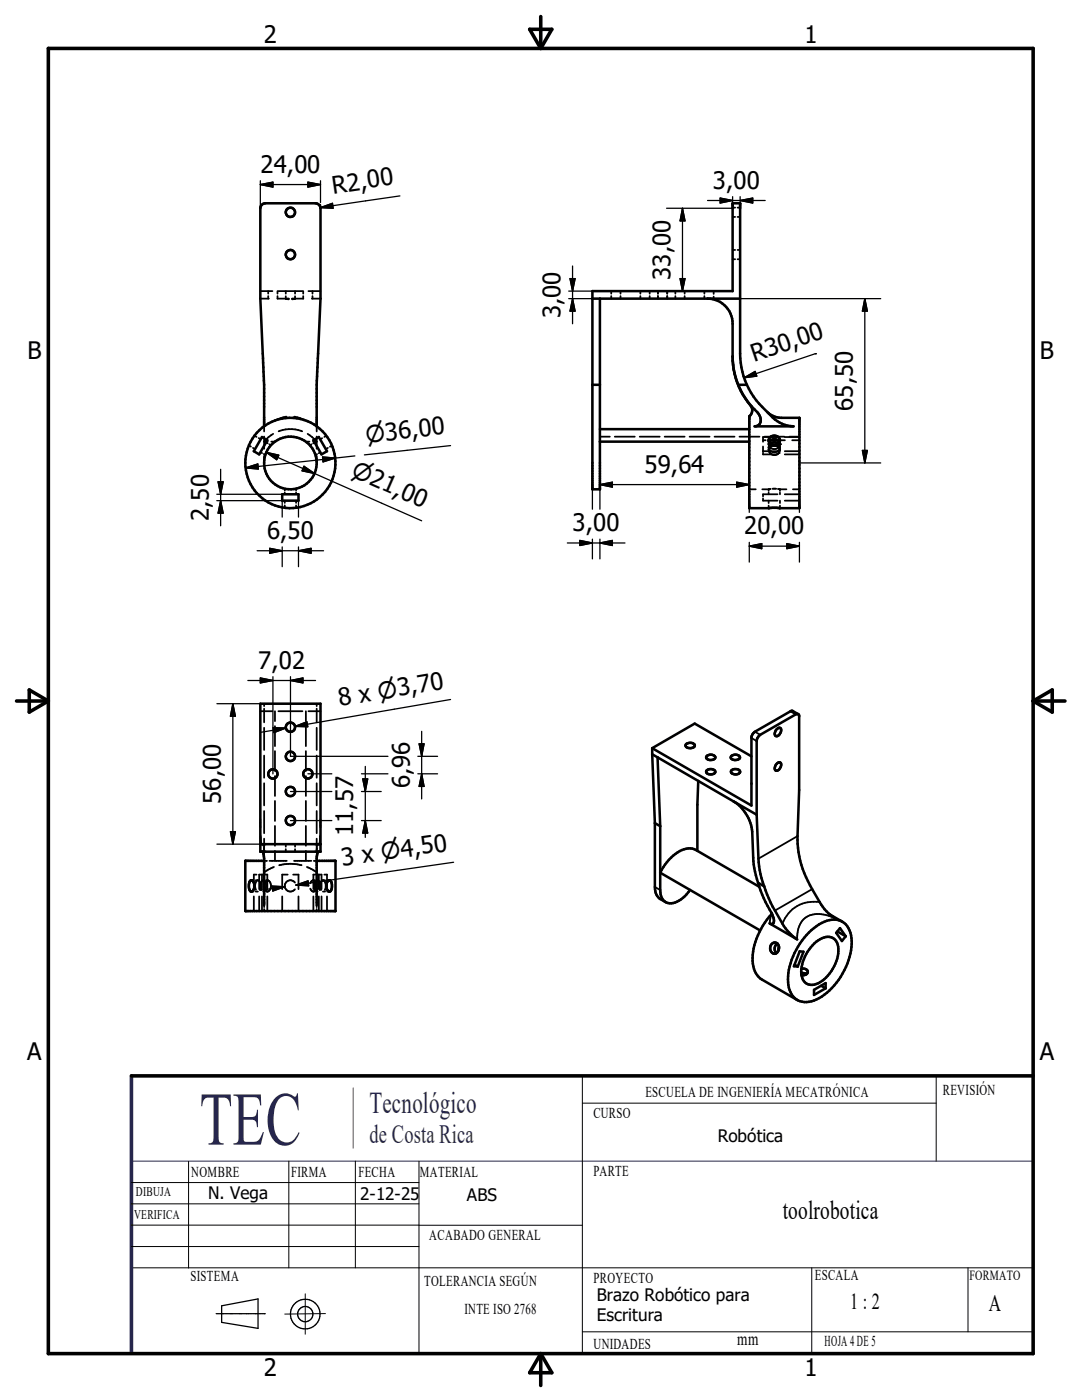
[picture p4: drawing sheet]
<svg xmlns="http://www.w3.org/2000/svg" width="216mm" height="279mm" viewBox="0 0 216 279" stroke-linecap="round" stroke-linejoin="round" font-family="sans-serif">
<g fill="none" stroke="#000" stroke-width=".36">
<path d="M51.9 58.1h2.5M51.9 59.6h1.7M53.5 58.1v.5M53.5 59.1v.5M55.4 59.1v.5h2.3M55.4 58.1v.5M55.5 58.1h4.8M57 59.1v.5l.6 .1M57 58.1v.5M58.9 59.1v.5l-.6 .1M58.9 58.1v.5M60.5 59.1v.5h-2.3"/>
<path d="M60.5 58.1v.5M61.5 58.1h2.5M62.2 59.6h1.8M62.4 58.1v.5M62.4 59.1v.5M122 58.1v.5M122 59.1v.5M123.8 58.1v.5M123.8 59.1v.5M127.8 58.1v.5M127.8 59.1v.5M129.6 58.1v.5"/>
<path d="M129.6 59.1v.5M131.3 58.1v.5M131.3 59.1v.5M133.1 58.1v.5M133.1 59.1v.5M134.8 58.1v.5M134.8 59.1v.5M136.6 58.1v.5M136.6 59.1v.5M140.5 58.1v.5M140.5 59.1v.5M142.4 58.1v.6"/>
<path d="M142.4 59.2v.6M146.2 49.9h.5M146.2 51.7h.5M146.2 41.4h.5M146.2 43.3h.5M147.2 49.9h.5M147.2 51.7h.5M147.2 41.4h.5M147.2 43.3h.5M49.7 88.9l.4 .2M50.5 89.4l.4 .2M50.8 86.9l.4 .3"/>
<path d="M51.6 87.4l.4 .3M52 90.3l.3 .1M52.6 90.6l.3 .2M52.7 85.1v1M52.7 87.1v2.5M52.7 91v1.4M53.1 88.3l.3 .2M53.7 88.7l.4 .2M54.1 88.1h.8M54.5 86.6l-.9 .6-.9 .9h.7M55.6 86.1a6.5 6.5 0 0 1 4.7 0M56.8 97.5v.4"/>
<path d="M56.8 98.3v.3M56.8 99.9v.5M57.2 83.2l-1.1 .2-1.8 .7M58.7 83.2l1.1 .2 1.8 .7M59.1 97.5v.4M59.1 98.3v.3M59.1 99.9v.5M61 88.1h.7M61.4 86.6l1.8 1.5h-.7M62.2 88.7l-.4 .2M62.8 88.3l-.3 .2M63.2 85.1v1"/>
<path d="M63.2 87.1v2.5M63.2 91v1.4M63.3 90.6l-.4 .2M63.9 90.3l-.3 .2M64.3 87.5l-.4 .2M65.1 87l-.4 .2M65.4 89.4l-.4 .2M66.2 88.9l-.4 .3M119.7 87.1h2M122.7 87.1h4M127.7 87.1h3.9M132.6 87.1h4"/>
<path d="M137.6 87.1h4M142.6 87.1h4M147.6 87.1h3.9M149.5 97.7h1.3M152.1 97.7h1.3M152.3 99.5v.4h2.8M152.3 89.1v1.2M152.3 90.5v.2h2.8M152.3 90h2.8M152.3 87.9h.5M152.5 87.1h4M153.3 87.9h.5"/>
<path d="M153.4 88.6l.1 .5 .3 .3M153.4 87.9v.2M153.4 88.4v.2M153.4 89.6v.2M153.4 97.7v.3M153.4 98.3v.3M153.4 99.9v.5M153.4 87.9l.3 .7 .6 .3M153.4 89.4l.3 .6M153.4 88.9l.5 .5M153.4 89v.4M153.5 89.4l-.1 .3 .2 .7"/>
<path d="M153.5 88.3l-.1 .6M153.5 89.4h.1M153.6 90.4h.1M153.6 90.4l.1 .1M153.7 88.6l-.3 .4M153.7 89.1l-.2 .3M153.7 97.6l-.3 .1M153.7 90.5l.2 .1M153.7 90.5a1.11 1.11 0 0 0 1.4 .2M153.8 87.9l.8-.2 .8 .4M153.8 87.9l-.3 .3-.1 .4M153.9 89l-.2 .1"/>
<path d="M153.9 87.1l-.4 .4-.1 .4M153.9 90.6v.1M154.1 97.6h.8M154.3 88.9l-.4 .1M154.3 88.9h.4M154.7 88.9h.2M154.8 88.9h.1M154.9 88.9l.4 .2M155.1 90.6v.1M155.1 98.6h-2.8v.5M155.1 87.2h-2.8v1M155.1 87.1l.5 .4v.4"/>
<path d="M155.2 87.9h1.4M155.2 97.6l1.7 .1M155.3 89.1l.3 .3M155.3 88.6a1.05 1.05 0 0 0-1.6-.1 1.05 1.05 0 0 0 .1 1.6l.8 .2 .7-.3M155.3 88.6l.1 .1M155.3 89.1l.3 .6M155.3 90h-.1M155.3 88.6l.3 .4M155.4 89.9l-.1 .1M155.4 89.3l-.8 .3-.8-.2M155.6 88.3v.6M155.6 89v.4"/>
<path d="M155.6 88.9l-.5 .5M155.6 87.9v.2M155.6 88.4v.2M155.6 89.6l-.1 .6-.4 .4M155.6 97.7v.3M155.6 98.3v.3M155.6 99.9v.5M155.6 89.4l-.3 .6M155.6 87.9l-.3 .7-.6 .3M156.6 98.6h2.9M156.6 99.9h2.9M156.6 90.7h2.9"/>
<path d="M156.6 90h2.9M156.6 87.2h2.9M157.5 87.1h2M158.1 87.9h1.4M158.2 97.7h1.3M56.8 100.9v.4M59.1 100.9v.4M153.4 100.9v.5M155.6 100.9v.5M51.9 141.9h2.5M52.7 140.4v.5M52.7 141.4v2.8"/>
<path d="M52.7 145.2v4.5M52.7 150.8v4.4M52.7 156.3v4.4M54.9 141.9v2M54.9 144.9v4M54.9 149.9v4M54.9 154.9v4M54.9 159.8v4M55.5 141.9h4.8M61 141.9v2M61 144.9v4M61 149.9v4"/>
<path d="M61 154.9v4M61 159.8v4M61.5 141.9h2.5M63.2 140.4v.5M63.2 141.4v2.8M63.2 145.2v4.5M63.2 150.8v4.4M63.2 156.3v4.4M149.9 147.3l1.1 .6M150.6 146l1.1 .6M157.7 142l1.1 .6M50.1 175.7h.5"/>
<path d="M50.1 177.9h.5M50.6 178.9v2.9M51 175.7h.5M51 177.9h.5M51.2 174.5h-.6v2.9M51.5 175.7a1.25 1.25 0 0 1 .5 1.4M51.5 175.7a1.53 1.53 0 0 0-.4 1.9M51.7 178.9v2.9M51.9 163.5l.1 1.6M52 166.8l.2 1.7M52 177.1l.1 .5M52 177.1l-.2 .5"/>
<path d="M52.1 177.6h.1M52.3 174.5v2.9M52.3 178.9v2.9M52.5 168.5l.1 .3M52.5 175.7a1.41 1.41 0 0 1 .4 1.9M52.5 175.7a1.19 1.19 0 0 0-.5 1.4M52.5 175.7h.3M52.5 177.9h.3M52.6 174.5h-.9v2.9M52.7 169.2v.4M52.7 161.9v4.4M52.7 167.4v2.8"/>
<path d="M52.7 170.7v.6M52.7 171.8h.5M52.9 177.6h.1M53 177.3l.2 .6h.2M53 174.5h.3v2.9M53.1 175.7h.3M53.1 177.9h.3M53.3 178.9v2.9M53.4 175.7a1.28 1.28 0 0 1 0 2.2M53.4 175.7l-.3 .2-.1 .4M53.8 171.8h3.4M54.7 173l-2 1.1"/>
<path d="M54.9 164.8v4M54.9 169.8v2M55.7 172.7h.1a9.2 9.2 0 0 1 4.3 0h.1M56.3 178.9v2.9M57 168.5v.5M57 169.5v.5M57.4 174.5h-1.1v2.9M58.5 174.5h1.1v2.9M58.7 171.8h3.4M58.9 176.2a1.12 1.12 0 0 0-1.7-.2 1.12 1.12 0 0 0 0 1.6 1.12 1.12 0 0 0 1.7-.1M58.9 168.5v.5M58.9 169.5v.5"/>
<path d="M59.6 178.9v2.9M61 164.8v4M61 169.8v2M61.2 173l2 1.1M61.9 177.3l.3 .4 .3 .2M62.5 175.7a1.76 1.76 0 0 1 .2 2.2h-.2M62.5 175.7l-.3 .2-.3 .4M62.5 175.7h.3M62.5 177.9h.3M62.5 178.9v2.9M62.7 171.8h.5M62.9 174.5h-.4v2.9"/>
<path d="M63 177.6h.1M63.1 175.7h.3M63.1 177.9h.3M63.2 161.9v4.4M63.2 167.4v2.8M63.2 170.7v.6M63.2 169.2v.4M63.3 174.5h.9v2.9M63.4 175.7a1.27 1.27 0 0 1 .5 1.4M63.4 175.7a1.33 1.33 0 0 0-.4 1.9M63.4 168.5l-.1 .3M63.6 174.5v2.9"/>
<path d="M63.6 178.9v2.9M63.8 177.6h-.1M63.9 166.8l-.2 1.7M63.9 177.1l-.1 .5M63.9 177.1l.1 .5M64 163.5l-.1 1.6M64 177.6h.1M64.2 178.9v2.9M64.4 175.7a1.34 1.34 0 0 1 .4 1.9M64.4 175.7l-.4 .4-.1 1M64.4 175.7h.5M64.4 177.9h.5"/>
<path d="M64.7 174.5h.5v2.9M64.8 177.6h.1M65.2 178.9v2.9M65.3 175.7h.4M65.3 177.9h.4M130.7 177l1 .6M159.1 166.9l-7.8 4.5M162.1 177.4l-7.5 4.3M52.7 180.7v.3M52.7 181.4v.4M63.2 180.7v.3M63.2 181.4v.4"/>
<path d="M154 182.4l-.4 1.9M163.5 180a6.8 6.8 0 0 0-7.4 4.3M166.5 183.2a6 6 0 0 0-5.7-.1 5 5 0 0 0-1.7 4.4"/>
</g>
<g fill="none" stroke="#000" stroke-width=".51">
<path d="M118.2 59.6h29.5M119.7 59.6v38.1h-1.5v-39.6h28v-17.5h1.5v30.9l.4 2.7 .9 2.6M141.2 59.6a5 5 0 0 1 5 5v6.6M118.2 76.8h1.5M146.2 71.1l.2 2.7M146.2 71.9a15.9 15.9 0 0 0 3.8 9.5l.1 .8-.6 .9v18.3h10v-18l-4.5-.1-1.2-.5-.7-.6M146.6 74.4l.7 2.4M147.3 76.8h1.7M147.3 76.8a17.3 17.3 0 0 0 4.1 5.8 1.42 1.42 0 0 1 .4 1.5 1.42 1.42 0 0 1-1.2 1h7.7a6.1 6.1 0 0 1-4.1-1.8 19.3 19.3 0 0 1-4.8-5.7l-.4-.8M52.3 87.2l1 .7-1.6 2.8-1.1-.7zM52.7 85.1v-8.3l-.2-5.3a328.2 328.2 0 0 1-.5-30.1l.3-.6 .6-.2h10l.7 .2 .3 .6a328.2 328.2 0 0 1-.5 30.1l-.2 5.3v8.3M56.3 98.6h3.3v1.3h-3.3z"/>
<path d="M62.5 87.9l1.1-.7 1.6 2.8-1 .7zM119.7 88.1h29.8M119.7 85.6h29.8M153.5 88.3a1.21 1.21 0 0 1 2.1 0M153.5 88.3a1.07 1.07 0 0 1 1-1.4 1.07 1.07 0 0 1 1.1 1.4M153.5 88.3l.2 .3M153.7 88.6l.7-.3h.5l.4 .3M153.7 88.6l.6 .3M153.8 87.9h1.4M154.3 88.9h.5M154.3 88.9h.2M155.3 88.6l-.4 .2-.6 .1"/>
<path d="M155.6 88.3l-.3 .3M51.9 140.4h12.1v29.6h-12.1zM130.1 150.5l.6 13.8M130.1 150.5l1.1 .6M130.1 149.3l8.5-4.9 11.3 6.5M130.1 149.3v1.2M131.2 151.1l.5 13.8M131.2 151.1l19.8 11.5M136.9 148.6a1.16 1.16 0 0 1 1.7 .2 1.04 1.04 0 0 1-.9 .5 1.04 1.04 0 0 1-.9-.6zM139.3 155.9l-.1 4.7v9.2M141.1 153.7a1.09 1.09 0 0 1 1.6 .3 1.03 1.03 0 0 1-1.8-.1zM141.1 150.8a1.09 1.09 0 0 1 1.6 .4 1.03 1.03 0 0 1-1.8-.1z"/>
<path d="M145.9 150.9a1 1 0 0 1 1-.3 1 1 0 0 1 .7 .7 1.19 1.19 0 0 1-1.8-.1zM145.9 153.8a1.16 1.16 0 0 1 1.8 .2 1.01 1.01 0 0 1-1 .6 1.01 1.01 0 0 1-.8-.7zM146.4 159.9a8.2 8.2 0 0 1 3.7 6.1l.3 6.5 .9 3.7M155 152.4a.51 .51 0 0 1 .7-.2 .51 .51 0 0 1 .1 .8 .75 .75 0 0 1-1.2 .6v-.5zM155 145.5a.52 .52 0 0 1 .7-.2 .52 .52 0 0 1 .1 .8 .75 .75 0 0 1-1.2 .6v-.5zM159.3 142.5l-1.1-.6h-.4l-7.2 4.1-.4 .5-.3 .6v13.7l-19.8-11.5M49.9 175.8a.58 .58 0 0 1 .8 .6 1.05 1.05 0 0 1-.7 1.5 1.82 1.82 0 0 1-.1-2.1zM51.9 168.5h12.1M52.4 170l.3 1.3v9.4M52.7 171.8h-3.8v10h18v-10h-3.7M63.5 170l-.3 1.3v9.4M65.4 175.9a.42 .42 0 0 1 .5-.2 .42 .42 0 0 1 .3 .5 1.48 1.48 0 0 1-.5 1.7 1.39 1.39 0 0 1-.3-2z"/>
<path d="M130.7 164.3v12.7a2.65 2.65 0 0 0 1.1 2.4l1 .6M130.7 164.3l1 .6M131.7 164.9v12.7a2.26 2.26 0 0 0 1.1 2.5 2.26 2.26 0 0 0 2.7-.4l1.2-.9 1-1.2M151 162.6l.3 8.8a24.2 24.2 0 0 0 3.3 10.3l1.5 2.6a9.5 9.5 0 0 0 3 3.2l-5.5-3.2a.61 .61 0 0 0 .8-.1 .61 .61 0 0 0 0-.8l-.4-1M151 162.6v-14.7l.1-.6 .6-.7 7.1-4 .3-.1 .3 .2a344 344 0 0 1-.3 24.9 19.5 19.5 0 0 0 3 9.8 18.9 18.9 0 0 0 2.8 4.4l1.6 1.4M151.3 176.2l.2 .8M151.3 176.2l1.2 .7M151.5 177l-12.7-7.4a4.1 4.1 0 0 0-4.5 1.2l-1.6 1.7-1 1.7 20 11.5M151.5 177a27.1 27.1 0 0 0 2.5 5.4M154 182.4a13.1 13.1 0 0 0-3.7 10.5l.5 1.3 .9 1.1 7.4 4.3M154.1 188.3a.99 .99 0 0 1 1.3 .3 .99 .99 0 0 1-.2 1.3 .86 .86 0 0 1-1 .4 .86 .86 0 0 1-.5-1.1v-.4zM155.1 188.3a1.3 1.3 0 0 0-.2 1.9"/>
<path d="M155.4 188.9v.7M158.5 192.5l.7 .4M159.6 189.9h.7l-1.1 3-.8-.1zM159.9 194.2l1 .2M159.9 193.3a.91 .91 0 0 1 1.3 .8l-.4 .4-.9 .1M159.9 194.4l.3 .2M161.4 186.1a6.7 6.7 0 0 1 6-2.4 3.9 3.9 0 0 1 2.5 4.1 13.6 13.6 0 0 1-7.5 11.9 3.6 3.6 0 0 1-5.1-3.1 13.3 13.3 0 0 1 4.1-10.5zM162.4 197.5l2.3-1.3v1l-2.3 1.4zM162.5 188.3a3.2 3.2 0 0 1 3.9-.9 4 4 0 0 1 .5 4.4 6.8 6.8 0 0 1-4.7 4.8 2.09 2.09 0 0 1-2.3-2.3 8.2 8.2 0 0 1 2.6-6zM163.9 196.7l.8 .5M165.6 182.5l2.5 1.5M167.1 185.9l1.7 1"/>
<path d="M167.6 185.2l1.2 1.7-.8 .9-1.1-1.6z"/>
<circle cx="57.9" cy="42.4" r=".92"/>
<circle cx="57.9" cy="50.8" r=".93"/>
<circle cx="57.9" cy="92.4" r="5.3"/>
<circle cx="57.9" cy="92.4" r="9"/>
<circle cx="54.4" cy="154.5" r=".93"/>
<circle cx="57.9" cy="158" r=".93"/>
<circle cx="58" cy="145.1" r=".93"/>
<circle cx="58" cy="151" r=".93"/>
<circle cx="61.4" cy="154.4" r=".93"/>
<circle cx="58" cy="163.8" r=".92"/>
</g>
<g fill="#000">
<circle cx="153.4" cy="88.6" r=".18"/>
<circle cx="155.4" cy="90.4" r=".18"/>
<circle cx="155.6" cy="88.6" r=".18"/>
</g>
<g fill="none" stroke="#000" stroke-width=".25">
<path d="M51.9 36.8h12.1M51.9 36.8l2.6-.5v1zM51.9 36.1v5.5M61.4 36.3l2.6 .5-2.6 .5zM64 36.1v4.3M79.8 39.1l-15.9 2.3M143.7 39.5l2.5 .5-2.5 .5zM146.2 39.2v1.4M147.7 39.2v1.4M63.9 41.4l2.4-.8 .2 1zM64 40.8v.8M113.5 59.6h4.7"/>
<path d="M113.5 58.1h4.7M113.7 55.6h1.1l-.6 2.5zM114.2 59.6l.6 2.5h-1.1zM114.2 53.1v11.5M133 58.1h13.2M133 41.6h13.2M135.7 55.6h1l-.5 2.5zM136.2 41.6v16.5M136.2 41.6l.5 2.5h-1zM141.2 59.6h34.5M141.2 40h11.5M147.7 40l2.5-.5v1z"/>
<path d="M172.6 59.6v32.8M172.6 59.6l.5 2.5h-1zM118.2 76.8v24.8M119.7 76.8v24.8M148.5 75.4l2.2-1.3 .3 1zM162.7 70.6h.1M162.7 70.6l-14.2 4.8M43.3 99.9h13v3.3M43.3 98.6h13M43.5 96.2h1l-.5 2.4zM44 93.7v11.2M44 99.9l.5 2.5h-1z"/>
<path d="M49 93.4l2.4-.8 .1 1zM53.1 90.3l9.7 4.2M53.1 90.3l2.5 .5-.4 1zM59.6 99.9v3.3M60.7 93l2.1 1.5-2.5-.5zM62.8 94.5l21.3 9.4M64.4 91.2l2.5 .2-2.4 .8zM70.8 91l-21.8 2.4M89.9 88.9l-17.2 1.9M119.7 96.7l2.5-.5v1zM119.7 96.7h29.8M147 96.2l2.5 .5-2.5 .5z"/>
<path d="M159.5 92.4h16.2M172.1 89.9h1l-.5 2.5zM51.3 109.9h13.3M53.8 109.4l2.5 .5-2.5 .5zM56.3 109.2v3.9M59.6 109.9l2.5-.5v1zM59.6 109.2v3.9M113.2 108.4h11.5M115.7 107.9l2.5 .5-2.5 .5zM118.2 107.6v3.9M119.7 108.4l2.5-.5v1zM119.7 107.6v3.9"/>
<path d="M149.5 109h10M149.5 109l2.5-.5v1zM149.5 101.4v.9M149.5 108.2v4M157 108.5l2.5 .5-2.5 .5zM159.5 101.4v.9M159.5 108.2v4M49.5 135.8h13.5M51.9 135.3l2.6 .5-2.6 .5zM54.5 135v19.5M58 135v15.9h19.4M58 135.8l2.4-.5v1z"/>
<path d="M89.9 139.6l-31 5.4M43.3 140.4h8.6M46.5 140.4v28.1M46.5 140.4l.5 2.5h-1zM54.5 145.2l2.5 .1-2.3 .9zM57 145.3l-4.9 .8M58 158h8.2M58.9 145l2.3-1 .2 1zM61.3 144.6l-2.4 .4M61.4 154.4h4.8M72.1 158h4M72.1 154.4h5.3"/>
<path d="M72.4 155.4h1l-.5 2.6zM72.9 153v14.1M83.4 154.4h3.9M83.4 150.9h3.9M83.6 148.4h1l-.5 2.5zM84.1 146v13.4M84.1 154.4l.5 2.5h-1zM43.3 168.5h8.6M46 166h1l-.5 2.5zM54.3 176.8l2.5 .2-2.4 .8zM56.8 177l-4.9 .7M58 163.8h8.2"/>
<path d="M59.1 176.6l2.4-.8 .1 1zM61.5 176.3l-2.4 .3M72.1 163.8h4M72.9 163.8l.5 2.5h-1zM90.5 172.1l-31.4 4.5M44.2 260.6l7.3-1.4v5.9l-7.3-1.2z"/>
<circle cx="60.9" cy="262.3" r="2.96"/>
<circle cx="60.9" cy="262.3" r="1.52"/>
</g>
<g fill="none" stroke="#000" stroke-width=".2">
<path d="M116.2 214.7v55.3M186.8 214.7v17.1M206.2 214.7v55.3h-180M26.2 236h57.4M37.6 231.8v21.3M57.6 231.7v21.3M70.9 231.7v21.3M83.6 231.8v38.3M116.2 220.2h70.6M26.2 253h180M26.2 248.8h57.4M26.2 244.5h57.4"/>
<path d="M26.2 240.3h57.4M60.9 258.2v8.1M83.6 244.5h32.6M162 253v17M193.2 253v12.8M43.1 262.2h.9M44 262.2h.1M44 262.2h.3M44.3 262.2h.1M44.4 262.2h1.4M45.8 262.2h.1M45.8 262.2h.3"/>
<path d="M46.1 262.2h.1M46.2 262.2h1.4M47.6 262.2h.1M47.6 262.2h.3M47.9 262.2h.1M48 262.2h1.1M49.1 262.2h.1M49.1 262.2h.3M49.4 262.2h.1M49.4 262.2h1.5M50.9 262.2h.1M50.9 262.2h.3"/>
<path d="M51.2 262.2h.1M51.2 262.2h1.5M52.7 262.2h.1M52.7 262.2h.2M64.9 262.2l-8.1 .1M116.2 265.8h90"/>
</g>
<path d="M70.5 217.1v12.1" fill="none" stroke="#f00" stroke-width=".2"/>
<path d="M206.2 214.7v55.3M26.1 231.7h180.1" fill="none" stroke="#26264c" stroke-width=".2"/>
<path d="M26.2 214.7v55.3" fill="none" stroke="#26264c" stroke-width=".71"/>
<path d="M9.6 9.7h196.6v260.4h-196.6zM105.7 5.8h4.4l-2.2 3.9zM107.9 3.3v6.4M3.3 139.9h6.3M5.8 137.7l3.8 2.2-3.8 2.2zM206.2 139.9h6.3M206.2 139.9l3.8-2.2v4.4zM26.2 214.7h180M107.9 270.1v6.4M107.9 270.1l2.2 3.9h-4.4z" fill="none" stroke="#000" stroke-width=".71"/>
<g fill="#000" stroke="#000" stroke-width=".25">
<path d="M51.9 36.8l2.6-.5v1zM61.4 36.3l2.6 .5-2.6 .5zM147.7 40l2.5-.5v1zM63.9 41.4l2.4-.8 .2 1zM113.7 55.6h1.1l-.6 2.5zM135.7 55.6h1l-.5 2.5zM136.2 41.6l.5 2.5h-1zM143.7 39.5l2.5 .5-2.5 .5zM114.2 59.6l.6 2.5h-1.1zM148.5 75.4l2.2-1.3 .3 1zM172.6 59.6l.5 2.5h-1zM43.5 96.2h1l-.5 2.4z"/>
<path d="M49 93.4l2.4-.8 .1 1zM53.1 90.3l2.5 .5-.4 1zM60.7 93l2.1 1.5-2.5-.5zM64.4 91.2l2.5 .2-2.4 .8zM119.7 96.7l2.5-.5v1zM147 96.2l2.5 .5-2.5 .5zM172.1 89.9h1l-.5 2.5zM44 99.9l.5 2.5h-1zM53.8 109.4l2.5 .5-2.5 .5zM59.6 109.9l2.5-.5v1zM115.7 107.9l2.5 .5-2.5 .5zM119.7 108.4l2.5-.5v1z"/>
<path d="M149.5 109l2.5-.5v1zM157 108.5l2.5 .5-2.5 .5zM51.9 135.3l2.6 .5-2.6 .5zM58 135.8l2.4-.5v1zM46.5 140.4l.5 2.5h-1zM54.5 145.2l2.5 .1-2.3 .9zM58.9 145l2.3-1 .2 1zM72.4 155.4h1l-.5 2.6zM83.6 148.4h1l-.5 2.5zM84.1 154.4l.5 2.5h-1zM46 166h1l-.5 2.5zM54.3 176.8l2.5 .2-2.4 .8z"/>
<path d="M59.1 176.6l2.4-.8 .1 1zM72.9 163.8l.5 2.5h-1z"/>
</g>
<text font-size="15.1" fill="#26264c" x="39.8" y="228.4">TEC</text>
<text font-size="6" fill="#26264c" x="73.7" y="222.2">Tecnológico</text>
<text font-size="5.3" fill="#26264c" x="73.7" y="228.1">de Costa Rica</text>
<text font-size="5.3" x="156.2" y="243.3">toolrobotica</text>
<g font-size="4.8">
<text x="52.7" y="8.7">2</text>
<text x="160.5" y="8.7">1</text>
<text x="52" y="34.5">24,00</text>
<text x="66.5" y="38.7" transform="rotate(-8 66.5 38.7)">R2,00</text>
<text x="142.2" y="37.6">3,00</text>
<text x="133.8" y="55.8" transform="rotate(-90 133.8 55.8)">33,00</text>
<text x="111.8" y="63.5" transform="rotate(-90 111.8 63.5)">3,00</text>
<text x="5.5" y="71.7">B</text>
<text x="207.5" y="71.7">B</text>
<text x="150.5" y="72.2" transform="rotate(-19 150.5 72.2)">R30,00</text>
<text x="170.2" y="82" transform="rotate(-90 170.2 82)">65,50</text>
<text x="128.6" y="94.4">59,64</text>
<text x="41.7" y="104" transform="rotate(-90 41.7 104)">2,50</text>
<text x="53.3" y="107.6">6,50</text>
<text x="114.3" y="106">3,00</text>
<text x="148.5" y="106.6">20,00</text>
<text x="51.5" y="133.4">7,02</text>
<text x="67.8" y="141" transform="rotate(-10 67.8 141)">8 x n3,70</text>
<text x="44.1" y="160.4" transform="rotate(-90 44.1 160.4)">56,00</text>
<text x="81.7" y="157.4" transform="rotate(-90 81.7 157.4)">6,96</text>
<text x="70.5" y="166.8" transform="rotate(-90 70.5 166.8)">11,57</text>
<text x="68.4" y="172.8" transform="rotate(-8 68.4 172.8)">3 x n4,50</text>
<text x="5.4" y="211.6">A</text>
<text x="207.5" y="211.6">A</text>
<text x="197.3" y="261.7">A</text>
<text x="52.7" y="274.7">2</text>
<text x="160.5" y="274.7">1</text>
</g>
<g font-size="4.6">
<text x="73.1" y="88.3" transform="rotate(-6 73.1 88.3)">n36,00</text>
<text x="69.9" y="95" transform="rotate(24 69.9 95)">n21,00</text>
</g>
<text font-size="4.5" x="169.6" y="261.2">1 : 2</text>
<text font-size="3.8" x="147.1" y="268.4">mm</text>
<g font-size="3.4">
<text x="143.2" y="227.9">Robótica</text>
<text x="41.5" y="239.3">N. Vega</text>
<text x="71.9" y="239.4">2-12-25</text>
<text x="93.2" y="239.6">ABS</text>
<text x="119.1" y="259.6">Brazo Robótico para</text>
<text x="119.1" y="263.7">Escritura</text>
</g>
<g font-size="3">
<text x="128.8" y="219">ESCUELA DE INGENIERÍA MECATRÓNICA</text>
<text x="188.1" y="218.5">REVISIÓN</text>
<text x="118.4" y="223.2">CURSO</text>
<text x="38.1" y="235">NOMBRE</text>
<text x="58.1" y="234.9">FIRMA</text>
<text x="71.5" y="234.9">FECHA</text>
<text x="83.8" y="234.9">MATERIAL</text>
<text x="118.4" y="234.8">PARTE</text>
<text x="85.6" y="247.4">ACABADO GENERAL</text>
<text x="38" y="255.6">SISTEMA</text>
<text x="84.6" y="256.6">TOLERANCIA SEGÚN</text>
<text x="118.4" y="256">PROYECTO</text>
<text x="162.6" y="255.5">ESCALA</text>
<text x="92.7" y="262.3">INTE ISO 2768</text>
<text x="118.4" y="269.2">UNIDADES</text>
<text x="164.6" y="268.7">HOJA 4 DE 5</text>
</g>
<text font-size="2.8" x="193.5" y="255.5">FORMATO</text>
<g font-size="2.6">
<text x="27.1" y="238.8">DIBUJA</text>
<text x="26.8" y="243.3">VERIFICA</text>
</g>
</svg>
